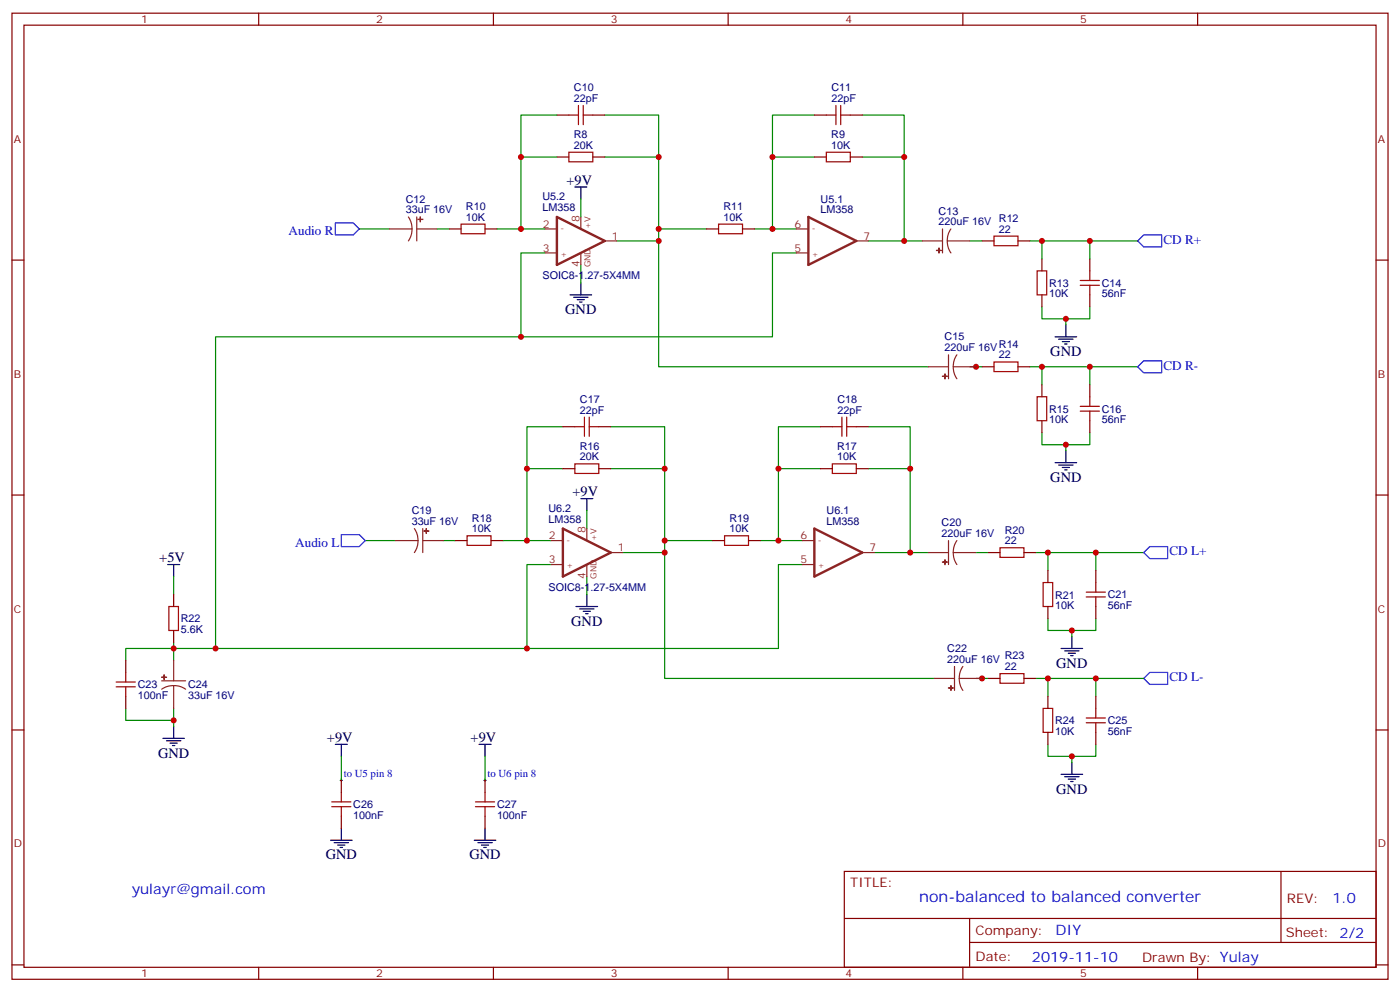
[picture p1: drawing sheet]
<svg xmlns="http://www.w3.org/2000/svg" width="412mm" height="292mm" viewBox="0 0 412 292" stroke-linecap="round" stroke-linejoin="round" font-family="sans-serif">
<g fill="none" stroke="#870000" stroke-width=".35">
<path d="M3.5 3.9h405.4v284.3h-405.4zM7.1 7.4h398.2v277.3h-398.2zM76.2 3.9v3.5M145.3 3.9v3.5M214.5 3.9v3.5M283.6 3.9v3.5M352.8 3.9v3.5M3.5 76.6h3.6M405.3 76.6h3.6M3.5 145.7h3.6M405.3 145.7h3.6M3.5 214.8h3.6"/>
<path d="M405.3 214.8h3.6M248.7 256.5h156.6v28.2h-156.6zM377.3 256.5v20.9M248.7 270.3h156.5M285.6 277.4h119.6M285.6 270.3v14.1M3.5 284h3.6M76.2 284.7v3.5M145.3 284.7v3.5M214.5 284.7v3.5M283.6 284.7v3.5M352.8 284.7v3.5"/>
<path d="M405.3 284h3.6"/>
</g>
<g fill="none" stroke="#000" stroke-width=".35">
<path d="M169.3 55h3.6M171.1 55v3.6M167.9 86.8h6.4M169 87.5h4.2M170 88.2h2.2M170.7 88.9h.7M171.1 83.3v3.5M310.8 99.1h6.3M311.9 99.8h4.2M314 95.6v3.5M312.9 100.5h2.1M313.6 101.2h.7"/>
<path d="M310.8 136.2h6.3M311.9 136.9h4.2M312.9 137.6h2.1M313.6 138.3h.7M314 132.6v3.6M171.1 146.8h3.5M172.9 146.8v3.5M49.4 166.2h3.5M51.2 166.2v3.5M169.7 178.5h6.3M170.7 179.2h4.3M171.8 179.9h2.1"/>
<path d="M172.9 175v3.5M172.5 180.6h.7M312.6 190.9h6.3M313.6 191.6h4.3M314.7 192.3h2.1M315.4 193h.7M315.7 187.3v3.6M48 217.3h6.3M49 218h4.3M50.1 218.7h2.1M50.8 219.4h.7M51.2 213.8v3.5"/>
<path d="M98.8 219.1h3.5M100.5 219.1v3.5M141.1 219.1h3.5M142.9 219.1v3.5M312.6 227.9h6.3M313.6 228.6h4.3M314.7 229.3h2.1M315.4 230h.7M315.7 224.4v3.5M97.4 247.3h6.3M98.4 248h4.3M99.5 248.7h2.1"/>
<path d="M100.2 249.4h.7M100.5 243.8v3.5M139.7 247.3h6.3M140.8 248h4.2M141.8 248.7h2.1M142.5 249.4h.7M142.9 243.8v3.5"/>
</g>
<g fill="none" stroke="#008700" stroke-width=".35">
<path d="M164 33.9h-10.5v12.3M178.2 33.9h15.8v12.3M239.9 33.9h-12.4v12.3M254 33.9h12.3v12.3M164 46.2h-10.5v21.2M171.1 58.6v5.3M178.2 46.2h15.8v24.7h-12.3M239.9 46.2h-12.4v21.2M254 46.2h12.3v24.7h-10.5M105.8 67.4h8.9M128.8 67.4h3.5M146.4 67.4h14.1"/>
<path d="M160.5 74.4h-7v24.7h74v-24.7h7.1M171.1 78v5.3M194 70.9v37h79.4M194 67.4h14.1M222.2 67.4h12.4M266.3 70.9h5.3M285.8 70.9h3.5M303.4 70.9h3.5M306.9 76.2v-5.3h14.1v5.3M321 70.9h14.1M153.5 99.1h-90v91.8h-26.5v3.5M306.9 90.3v3.5h14.1v-3.5"/>
<path d="M314 93.8v1.8M285.8 107.9h3.5M303.4 107.9h3.5M306.9 113.2v-5.3h14.1v5.3M321 107.9h14.1M165.8 125.6h-10.6v12.3M165.8 137.9h-10.6v21.2M179.9 125.6h15.9v12.3M179.9 137.9h15.9v24.7h-12.4M241.7 125.6h-12.4v12.3M241.7 137.9h-12.4v21.2M255.8 125.6h12.3v12.3"/>
<path d="M255.8 137.9h12.3v24.7h-10.6M306.9 127.4v3.5h14.1v-3.5M314 130.9v1.7M107.6 159.1h8.8M130.5 159.1h3.6M148.2 159.1h14.1M172.9 150.3v5.3M195.8 159.1h14.1M224 159.1h12.4M51.2 169.7v5.3M162.3 166.2h-7.1v24.7h74.1v-24.7h7.1M172.9 169.7v5.3"/>
<path d="M195.8 162.6v37.1h79.4M268.1 162.6h5.3M287.5 162.6h3.5M305.2 162.6h3.5M308.7 167.9v-5.3h14.1v5.3M322.8 162.6h14.1M51.2 189.1v5.3M63.5 190.9h91.7M287.5 199.7h3.5M305.2 199.7h3.5M308.7 182v3.6h14.1v-3.6M315.7 185.6v1.7"/>
<path d="M322.8 199.7h14.1M37 208.5v3.5h14.2M51.2 208.5v5.3M308.7 205v-5.3h14.1v5.3M308.7 219.1v3.5h14.1v-3.5M100.5 222.6v7.1M142.9 222.6v7.1M315.7 222.6v1.8"/>
</g>
<path d="M98.8 65.6h5.3l1.7 1.8-1.7 1.7h-5.3zM335.1 70.9l1.8-1.8h5.3v3.6h-5.3zM335.1 107.9l1.8-1.7h5.3v3.5h-5.3zM100.5 157.3h5.3l1.8 1.8-1.8 1.8h-5.3zM336.9 162.6l1.8-1.7h5.3v3.5h-5.3zM338.7 197.9h5.3v3.5h-5.3l-1.8-1.7z" fill="none" stroke="#00f" stroke-width=".35"/>
<path d="M100.2 229.7h.7M100.5 229.3v.7M142.5 229.7h.7M142.9 229.3v.7" fill="none" stroke="#000" stroke-width=".29"/>
<g fill="#c00">
<circle cx="155.2" cy="190.9" r=".88"/>
<circle cx="63.5" cy="190.9" r=".88"/>
<circle cx="195.8" cy="162.6" r=".88"/>
<circle cx="322.8" cy="199.7" r=".88"/>
<circle cx="315.7" cy="222.6" r=".88"/>
<circle cx="308.7" cy="199.7" r=".88"/>
<circle cx="308.7" cy="162.6" r=".88"/>
<circle cx="229.3" cy="159.1" r=".88"/>
<circle cx="195.8" cy="159.1" r=".88"/>
<circle cx="195.8" cy="137.9" r=".88"/>
<circle cx="155.2" cy="137.9" r=".88"/>
<circle cx="155.2" cy="159.1" r=".88"/>
<circle cx="229.3" cy="137.9" r=".88"/>
<circle cx="268.1" cy="137.9" r=".88"/>
<circle cx="268.1" cy="162.6" r=".88"/>
<circle cx="315.7" cy="185.6" r=".88"/>
<circle cx="322.8" cy="162.6" r=".88"/>
<circle cx="321" cy="70.9" r=".88"/>
<circle cx="314" cy="93.8" r=".88"/>
<circle cx="266.3" cy="70.9" r=".88"/>
<circle cx="266.3" cy="46.2" r=".88"/>
<circle cx="227.5" cy="46.2" r=".88"/>
<circle cx="153.5" cy="67.4" r=".88"/>
<circle cx="51.2" cy="212" r=".88"/>
<circle cx="51.2" cy="190.9" r=".88"/>
<circle cx="153.5" cy="46.2" r=".88"/>
<circle cx="194" cy="46.2" r=".88"/>
<circle cx="194" cy="67.4" r=".88"/>
<circle cx="227.5" cy="67.4" r=".88"/>
<circle cx="306.9" cy="70.9" r=".88"/>
<circle cx="306.9" cy="107.9" r=".88"/>
<circle cx="314" cy="130.9" r=".88"/>
<circle cx="321" cy="107.9" r=".88"/>
<circle cx="194" cy="70.9" r=".88"/>
<circle cx="153.5" cy="99.1" r=".88"/>
<circle cx="287.5" cy="107.9" r=".88"/>
<circle cx="289.3" cy="199.7" r=".88"/>
</g>
<g fill="none" stroke="#a10000" stroke-width=".35">
<path d="M167.6 33.9h2.8M170.4 31v5.7M171.8 31v5.7M171.8 33.9h2.8M243.4 33.9h2.8M246.2 31v5.7M247.6 33.9h2.9M247.6 31v5.7M167.6 44.8h7v2.8h-7zM243.4 44.8h7.1v2.8h-7.1zM135.8 66h7.1v2.8h-7.1zM211.7 66h7v2.8h-7z"/>
<path d="M292.8 69.5h7.1v2.8h-7.1zM305.5 79.7h2.8v7.1h-2.8zM321 79.7v2.8M318.2 82.5h5.6M318.2 84h5.6M321 84v2.8M292.8 106.5h7.1v2.9h-7.1zM305.5 116.8h2.8v7h-2.8zM318.2 119.6h5.6M321 116.8v2.8M169.3 136.5h7.1v2.8h-7.1zM169.3 125.6h2.9"/>
<path d="M172.2 122.8v5.6M173.6 122.8v5.6M173.6 125.6h2.8M245.2 136.5h7v2.8h-7zM245.2 125.6h2.8M248 122.8v5.6M249.4 125.6h2.8M249.4 122.8v5.6M318.2 121h5.6M321 121v2.8M137.6 157.7h7v2.8h-7zM213.4 157.7h7.1v2.8h-7.1z"/>
<path d="M49.7 178.5h2.9v7.1h-2.9zM294.6 161.2h7v2.8h-7zM307.3 171.4h2.8v7.1h-2.8zM320 174.3h5.6M320 175.7h5.6M322.8 171.4v2.9M322.8 175.7v2.8M37 197.9v2.8M294.6 198.3h7v2.8h-7zM34.2 202.1h5.7M34.2 200.7h5.7M37 202.1v2.9"/>
<path d="M307.3 208.5h2.8v7h-2.8zM320 211.3h5.6M320 212.7h5.6M322.8 208.5v2.8M322.8 212.7v2.8M97.7 237.4h5.7M97.7 236h5.7M100.5 233.2v2.8M100.5 237.4v2.8M140.1 237.4h5.6M140.1 236h5.6M142.9 233.2v2.8"/>
<path d="M142.9 237.4v2.8"/>
</g>
<g fill="none" stroke="#870000" stroke-width=".35">
<path d="M164 33.9h3.6M174.6 33.9h3.6M239.9 33.9h3.5M250.5 33.9h3.5M164 46.2h3.6M174.6 46.2h3.6M239.9 46.2h3.5M250.5 46.2h3.5M132.3 67.4h3.5M142.9 67.4h3.5M208.1 67.4h3.6M218.7 67.4h3.5"/>
<path d="M289.3 70.9h3.5M299.9 70.9h3.5M306.9 76.2v3.5M321 76.2v3.5M306.9 86.8v3.5M321 86.8v3.5M289.3 107.9h3.5M299.9 107.9h3.5M306.9 113.2v3.6M321 113.2v3.6M165.8 137.9h3.5M165.8 125.6h3.5"/>
<path d="M176.4 137.9h3.5M176.4 125.6h3.5M241.7 137.9h3.5M241.7 125.6h3.5M252.2 137.9h3.6M252.2 125.6h3.6M306.9 123.8v3.6M321 123.8v3.6M134.1 159.1h3.5M144.6 159.1h3.6M209.9 159.1h3.5M220.5 159.1h3.5"/>
<path d="M51.2 175v3.5M291 162.6h3.6M301.6 162.6h3.6M308.7 167.9v3.5M308.7 178.5v3.5M322.8 167.9v3.5M322.8 178.5v3.5M37 194.4v3.5M51.2 185.6v3.5M291 199.7h3.6M301.6 199.7h3.6M37 205v3.5"/>
<path d="M308.7 205v3.5M308.7 215.5v3.6M322.8 205v3.5M322.8 215.5v3.6M100.5 229.7v3.5M142.9 229.7v3.5M100.5 240.2v3.6M142.9 240.2v3.6"/>
</g>
<path d="M164 63.9l14.2 7-14.2 7.1zM238.1 63.9l14.1 7-14.1 7.1zM165.8 155.6l14.1 7-14.1 7.1zM239.9 155.6l14.1 7-14.1 7.1z" fill="none" stroke="#8c2424" stroke-width=".71"/>
<g fill="none" stroke="#8c2424" stroke-width=".35">
<path d="M114.7 67.4h6.7M120.3 63.9l.8 1.6 .3 1.9M121.4 67.4l-.3 1.8-.8 1.7M122.8 67.4h6M122.8 63.9v7M160.5 67.4h3.5M160.5 74.4h3.5M171.1 63.9v3.5M171.1 74.4v3.6M178.2 70.9h3.5M234.6 67.4h3.5M234.6 74.4h3.5"/>
<path d="M252.2 70.9h3.6M271.6 70.9h6M277.6 67.4v7M279 70.9l.3 1.9 .8 1.6M279 70.9h6.8M280.1 67.4l-.8 1.7-.3 1.8M273.4 107.9h6M279.4 104.4v7.1M280.8 107.9l.3 1.9 .8 1.7M280.8 107.9h6.7M281.9 104.4l-.9 1.7-.2 1.8M116.4 159.1h6.7"/>
<path d="M122.1 155.6l.8 1.7 .2 1.8M123.1 159.1l-.2 1.9-.8 1.6M124.5 159.1h6M124.5 155.6v7M162.3 159.1h3.5M172.9 155.6v3.5M236.4 159.1h3.5M279.4 159.1v7.1M281.9 159.1l-.9 1.7-.2 1.8M162.3 166.2h3.5M172.9 166.2v3.5M179.9 162.6h3.5"/>
<path d="M236.4 166.2h3.5M254 162.6h3.5M273.4 162.6h6M280.8 162.6l.3 1.9 .8 1.7M280.8 162.6h6.7M51.2 194.4v6M275.2 199.7h6M281.2 196.1v7.1M282.6 199.7l.2 1.8 .8 1.7M282.6 199.7h6.7M283.6 196.1l-.8 1.7-.2 1.9M47.6 200.4h7.1"/>
<path d="M51.2 201.8l1.8 .2 1.7 .8M51.2 201.8l-1.9 .2-1.7 .8M51.2 201.8v6.7"/>
</g>
<g fill="#8c2424" stroke="#8c2424" stroke-width=".35">
<path d="M47.6 199.3l1.4 .1z"/>
<path d="M48.3 198.6l.1 1.4z"/>
<path d="M123.8 63.9v1.4z"/>
<path d="M123.1 64.6h1.4z"/>
<path d="M125.6 155.6v1.4z"/>
<path d="M124.9 156.3h1.4z"/>
<path d="M276.6 73v1.4z"/>
<path d="M275.9 73.7h1.4z"/>
<path d="M278.3 110.1l.1 1.4z"/>
<path d="M277.6 110.7l1.4 .1z"/>
<path d="M278.3 164.7l.1 1.5z"/>
<path d="M277.6 165.4l1.4 .1z"/>
<path d="M280.1 201.8v1.4z"/>
<path d="M279.4 202.5h1.4z"/>
</g>
<text font-size="4.6" fill="#00f" x="270.8" y="265.5">non-balanced to balanced converter</text>
<g font-size="4.2">
<text x="166.9" y="54.3">+9V</text>
<text x="166.5" y="92.4">GND</text>
<text x="309.4" y="104.8">GND</text>
<text x="309.4" y="141.8">GND</text>
<text x="168.6" y="146">+9V</text>
<text x="46.9" y="165.5">+5V</text>
<text x="168.3" y="184.1">GND</text>
<text x="311.1" y="196.5">GND</text>
<text x="96.3" y="218.4">+9V</text>
<text x="138.6" y="218.4">+9V</text>
<text x="46.6" y="223">GND</text>
<text x="311.1" y="233.5">GND</text>
<text x="96" y="252.9">GND</text>
<text x="138.3" y="252.9">GND</text>
</g>
<g font-size="4.2" fill="#00f">
<text x="38.8" y="263.2">yulayr@gmail.com</text>
<text x="392.5" y="265.7">1.0</text>
<text x="310.9" y="275.3">DIY</text>
<text x="304" y="283.1">2019-11-10</text>
</g>
<g font-size="3.9" fill="#00f">
<text x="85" y="69.1">Audio R</text>
<text x="342.7" y="71.8">CD R+</text>
<text x="342.7" y="108.8">CD R-</text>
<text x="87" y="160.9">Audio L</text>
<text x="344.5" y="163.5">CD L+</text>
<text x="344.5" y="200.5">CD L-</text>
</g>
<g font-size="3.9" fill="#800">
<text x="250.5" y="261.1">TITLE:</text>
<text x="379.1" y="265.7">REV:</text>
<text x="287.4" y="275.3">Company:</text>
<text x="378.7" y="275.9">Sheet: 2/2</text>
<text x="287.4" y="282.9">Date:</text>
<text x="336.4" y="283">Drawn By: Yulay</text>
</g>
<g font-size="3.2" fill="#800">
<text x="41.6" y="6.9">1</text>
<text x="110.8" y="6.9">2</text>
<text x="179.9" y="6.9">3</text>
<text x="249.1" y="6.9">4</text>
<text x="318.2" y="6.9">5</text>
<text x="4.1" y="42">A</text>
<text x="405.9" y="42">A</text>
<text x="4.1" y="111.1">B</text>
<text x="405.9" y="111.1">B</text>
<text x="4.1" y="180.3">C</text>
<text x="405.9" y="180.3">C</text>
<text x="4.1" y="249.4">D</text>
<text x="405.9" y="249.4">D</text>
<text x="41.6" y="287.7">1</text>
<text x="110.8" y="287.7">2</text>
<text x="179.9" y="287.7">3</text>
<text x="249.1" y="287.7">4</text>
<text x="318.2" y="287.7">5</text>
</g>
<g font-size="3.2" fill="#000080">
<text x="169.1" y="30">22pF</text>
<text x="169.1" y="26.9">C10</text>
<text x="244.9" y="30">22pF</text>
<text x="244.9" y="26.9">C11</text>
<text x="169" y="40.6">R8</text>
<text x="244.9" y="40.6">R9</text>
<text x="169" y="43.7">20K</text>
<text x="244.9" y="43.7">10K</text>
<text x="119.5" y="59.6">C12</text>
<text x="159.8" y="59">U5.2</text>
<text x="241.7" y="59.7">U5.1</text>
<text x="119.5" y="62.8">33uF 16V</text>
<text x="137.3" y="64.9">10K</text>
<text x="137.3" y="61.8">R10</text>
<text x="159.8" y="62.1">LM358</text>
<text x="213.1" y="64.9">10K</text>
<text x="213.1" y="61.8">R11</text>
<text x="241.7" y="62.8">LM358</text>
<text x="276.5" y="63.1">C13</text>
<text x="294.2" y="65.3">R12</text>
<text x="276.5" y="66.3">220uF 16V</text>
<text x="294.2" y="68.4">22</text>
<text x="159.8" y="82.2">SOIC8-1.27-5X4MM</text>
<text x="309" y="87.6">10K</text>
<text x="309" y="84.4">R13</text>
<text x="324.6" y="87.5">56nF</text>
<text x="324.6" y="84.4">C14</text>
<text x="278.3" y="100.2">C15</text>
<text x="278.3" y="103.4">220uF 16V</text>
<text x="294.2" y="105.5">22</text>
<text x="294.2" y="102.4">R14</text>
<text x="170.8" y="118.6">C17</text>
<text x="246.7" y="118.6">C18</text>
<text x="170.8" y="121.7">22pF</text>
<text x="246.7" y="121.7">22pF</text>
<text x="309" y="124.6">10K</text>
<text x="309" y="121.5">R15</text>
<text x="324.6" y="124.6">56nF</text>
<text x="324.6" y="121.5">C16</text>
<text x="170.8" y="135.5">20K</text>
<text x="170.8" y="132.3">R16</text>
<text x="246.6" y="135.5">10K</text>
<text x="246.6" y="132.3">R17</text>
<text x="121.3" y="154.5">33uF 16V</text>
<text x="121.3" y="151.3">C19</text>
<text x="139" y="153.5">R18</text>
<text x="161.6" y="153.8">LM358</text>
<text x="161.6" y="150.7">U6.2</text>
<text x="214.9" y="153.5">R19</text>
<text x="243.5" y="154.5">LM358</text>
<text x="243.5" y="151.4">U6.1</text>
<text x="277.4" y="154.9">C20</text>
<text x="139" y="156.6">10K</text>
<text x="214.9" y="156.6">10K</text>
<text x="277.4" y="158">220uF 16V</text>
<text x="296" y="160.2">22</text>
<text x="296" y="157">R20</text>
<text x="161.6" y="173.9">SOIC8-1.27-5X4MM</text>
<text x="310.8" y="179.3">10K</text>
<text x="310.8" y="176.2">R21</text>
<text x="326.3" y="179.3">56nF</text>
<text x="326.3" y="176.1">C21</text>
<text x="53.3" y="183.2">R22</text>
<text x="53.3" y="186.4">5.6K</text>
<text x="279" y="191.9">C22</text>
<text x="279" y="195.1">220uF 16V</text>
<text x="296" y="197.2">22</text>
<text x="296" y="194.1">R23</text>
<text x="40.6" y="202.6">C23</text>
<text x="55.4" y="202.6">C24</text>
<text x="40.6" y="205.8">100nF</text>
<text x="55.4" y="205.8">33uF 16V</text>
<text x="310.8" y="213.2">R24</text>
<text x="326.3" y="213.2">C25</text>
<text x="310.8" y="216.3">10K</text>
<text x="326.3" y="216.3">56nF</text>
<text x="104.1" y="237.8">C26</text>
<text x="146.4" y="237.8">C27</text>
<text x="104.1" y="241.1">100nF</text>
<text x="146.4" y="241.1">100nF</text>
</g>
<g font-size="3.2" fill="#8d2323">
<text x="170.7" y="65.3" transform="rotate(-90 170.7 65.3)">8</text>
<text x="159.9" y="67">2</text>
<text x="180.3" y="70.6">1</text>
<text x="234" y="67">6</text>
<text x="254.4" y="70.6">7</text>
<text x="159.9" y="74.1">3</text>
<text x="234" y="74.1">5</text>
<text x="170.7" y="78.6" transform="rotate(-90 170.7 78.6)">4</text>
<text x="161.7" y="158.7">2</text>
<text x="172.5" y="157" transform="rotate(-90 172.5 157)">8</text>
<text x="235.8" y="158.7">6</text>
<text x="161.7" y="165.8">3</text>
<text x="182" y="162.3">1</text>
<text x="235.8" y="165.8">5</text>
<text x="256.1" y="162.3">7</text>
<text x="172.5" y="170.3" transform="rotate(-90 172.5 170.3)">4</text>
</g>
<g font-size="3.2" fill="#00f">
<text x="101.2" y="228.8">to U5 pin 8</text>
<text x="143.6" y="228.8">to U6 pin 8</text>
</g>
<g font-size="2.5" fill="#8d2323">
<text x="165.1" y="68.1">-</text>
<text x="173.9" y="67.4" transform="rotate(-90 173.9 67.4)">+V</text>
<text x="239.2" y="68.1">-</text>
<text x="165.1" y="75.5">+</text>
<text x="239.2" y="75.5">+</text>
<text x="173.9" y="78.7" transform="rotate(-90 173.9 78.7)">GND</text>
<text x="166.9" y="159.8">-</text>
<text x="175.7" y="159.1" transform="rotate(-90 175.7 159.1)">+V</text>
<text x="240.9" y="159.8">-</text>
<text x="166.9" y="167.2">+</text>
<text x="240.9" y="167.2">+</text>
<text x="175.7" y="170.4" transform="rotate(-90 175.7 170.4)">GND</text>
</g>
</svg>
